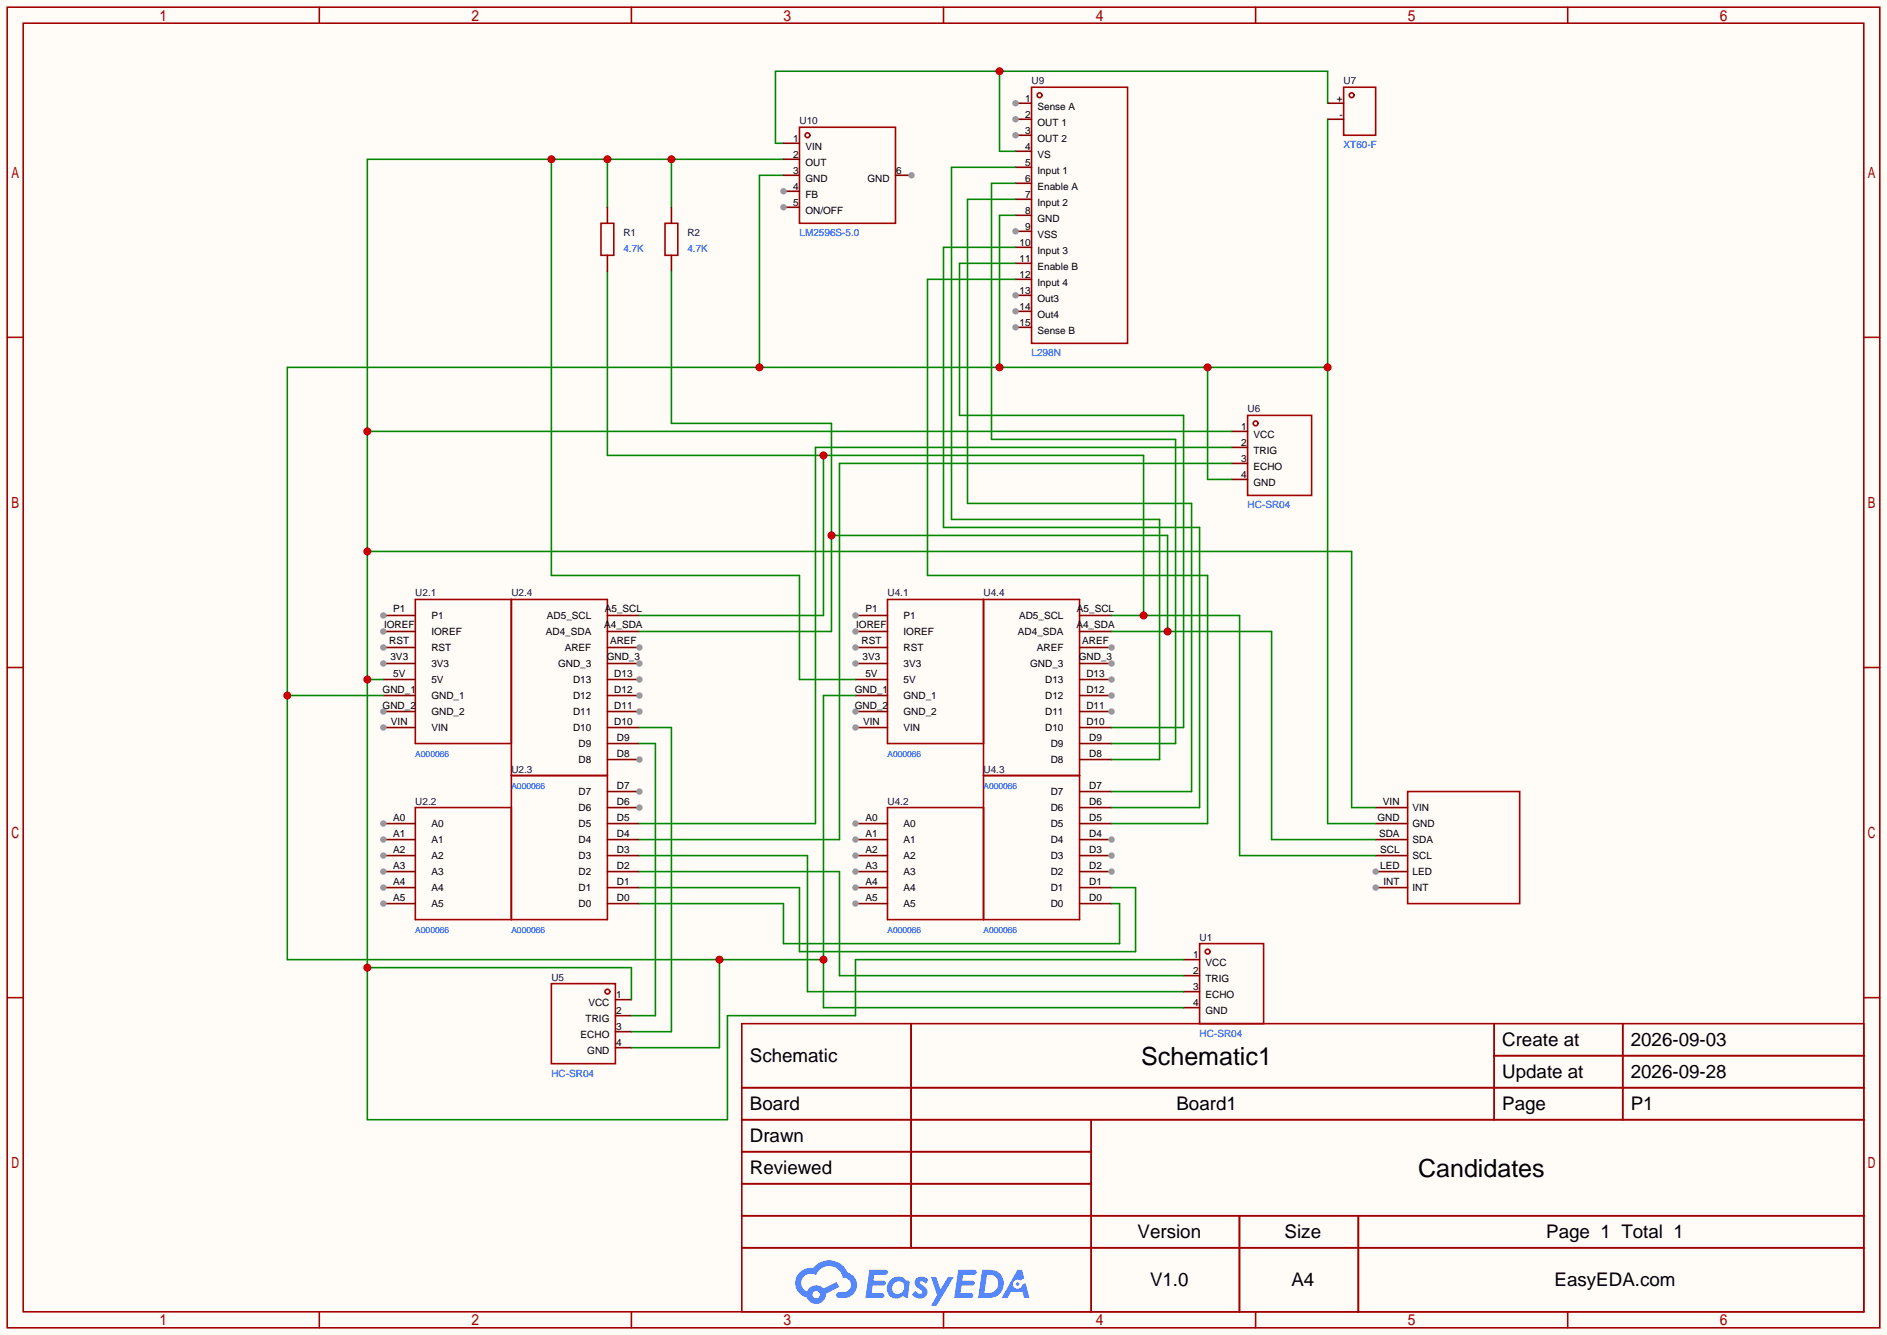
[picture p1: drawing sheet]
<svg xmlns="http://www.w3.org/2000/svg" width="299mm" height="212mm" viewBox="0 0 299 212" stroke-linecap="round" stroke-linejoin="round" font-family="sans-serif">
<path d="M0 0h299.5v211.8h-299.5z" fill="#fffcf7"/>
<g fill="none" stroke="#a10000" stroke-width=".25">
<path d="M1.1 1.1h297.2v209.6h-297.2zM3.7 3.7h292.1v204.5h-292.1zM50.7 1.1v2.6M100.2 1.1v2.6M149.7 1.1v2.6M199.3 1.1v2.6M248.8 1.1v2.6M1.1 53.5h2.6M295.8 53.5h2.5M1.1 105.9h2.6M295.8 105.9h2.5M1.1 158.3h2.6"/>
<path d="M295.8 158.3h2.5M117.7 162.4h178.1v45.8h-178.1zM117.7 172.6h178.1M117.7 177.7h178.1M144.6 162.4v35.6M173.2 177.7v30.5M237.1 162.4v15.3M237.1 167.5h58.7M257.5 162.4v15.3M117.7 182.8h55.5M117.7 192.9h178.1M117.7 187.8h55.5"/>
<path d="M117.7 198h178.1M196.7 192.9v15.3M215.6 192.9v15.3M50.7 208.2v2.5M100.2 208.2v2.5M149.7 208.2v2.5M199.3 208.2v2.5M248.8 208.2v2.5"/>
</g>
<g fill="#5487ff">
<path d="M145.5 202.8a1.3 1.3 0 0 1 1.8 .3l-.4 .6a.54 .54 0 0 0-.9-.2v.1a2.32 2.32 0 0 1 1.2 1.4 1.36 1.36 0 0 1-1.1 1.1 1.36 1.36 0 0 1-1.4-.7l.5-.6a.7 .7 0 0 0 1.2 .3l-.2-.3a1.6 1.6 0 0 1-1-1.6z"/>
<path d="M147.7 202.7h.9l.7 1.9 1.1-1.9h.9l-2.7 4.5h-.9l1-1.7z"/>
<path d="M138 201.5h1.6a1.31 1.31 0 0 1 1.2 .2 .4 .4 0 0 1-.3 .6h-1.8l-.1 .9h1.6a.4 .4 0 0 1 .4 .4 .4 .4 0 0 1-.4 .4h-1.7l-.2 1.2h.8a1.23 1.23 0 0 1 1.2 .2 .39 .39 0 0 1-.3 .6h-2.7z"/>
<path d="M152.1 201.5h1.6a1.32 1.32 0 0 1 1.3 .2 .39 .39 0 0 1-.4 .6h-1.7l-.2 .9h1.7a.4 .4 0 0 1 .3 .4 .4 .4 0 0 1-.4 .4h-1.7l-.2 1.2h.8a1.23 1.23 0 0 1 1.2 .2 .39 .39 0 0 1-.3 .6h-2.7z"/>
<path d="M161.5 201.5h.7l.4 1.3-.7 .4a.75 .75 0 0 0-1.1 .3 .75 .75 0 0 0 .5 1 .75 .75 0 0 0 .9-.6l.6-.3 .6 2.4h-.9l-.2-1h-1.9l-.5 1h-.9z"/>
<path d="M155.9 201.5l-.7 4.5h1.5a2.27 2.27 0 0 0 2.5-1.7 2.27 2.27 0 0 0-1.3-2.7zM156.6 202.3a1.5 1.5 0 0 1 1.8 1.5 1.5 1.5 0 0 1-1.9 1.4h-.3z"/>
<path d="M141.3 203.1a1.62 1.62 0 0 0-.4 2.1 1.62 1.62 0 0 0 2 .7l.4-.3 .3 .3 .5 .1 .3-2.5-.2-.3h-.2a.57 .57 0 0 1-.6-.4 1.73 1.73 0 0 0-2.1 .3zM141.9 203.6a.96 .96 0 0 1 1.5 0 .96 .96 0 0 1-.3 1.5 .95 .95 0 0 1-1.4-.1 .95 .95 0 0 1 .2-1.4z"/>
<path d="M126.9 201.9a2.37 2.37 0 0 0 1.2 4 1.54 1.54 0 0 0 1.7 1 1.54 1.54 0 0 0 1.3-1.6l2.1-1.1-.5-.8-2 1.1a1.57 1.57 0 0 0-2.6 .4 1.5 1.5 0 0 1-.8-2.1 1.5 1.5 0 0 1 2.2-.5 2.23 2.23 0 0 1 2.3-1.4 2.23 2.23 0 0 1 2 1.8 1.16 1.16 0 0 1 1.2 1.1 1.16 1.16 0 0 1-1 1.3h-.7a.47 .47 0 0 0-.6 .3 .47 .47 0 0 0 .4 .6 2.23 2.23 0 0 0 2.3-.7 2.23 2.23 0 0 0 .4-2.3 2.16 2.16 0 0 0-1.3-1.1 3.2 3.2 0 0 0-5.4-.7l-1.2 .1zM129 205.4a.58 .58 0 0 1 1.1 0 .58 .58 0 0 1-1.1 0z"/>
<circle cx="161.5" cy="203.8" r=".28"/>
</g>
<path d="M65.9 95.1h15.3v22.9h-15.3z" fill="none" stroke="#a10000" stroke-width=".25"/>
<path d="M60.8 102.7h5.1" fill="none" stroke="#870000" stroke-width=".25"/>
<circle cx="60.8" cy="102.7" r=".51" fill="#999"/>
<path d="M60.8 105.3h5.1" fill="none" stroke="#870000" stroke-width=".25"/>
<circle cx="60.8" cy="105.3" r=".51" fill="#999"/>
<path d="M60.8 107.8h5.1M60.8 110.4h5.1M60.8 112.9h5.1" fill="none" stroke="#870000" stroke-width=".25"/>
<circle cx="60.8" cy="112.9" r=".51" fill="#999"/>
<path d="M60.8 115.4h5.1" fill="none" stroke="#870000" stroke-width=".25"/>
<circle cx="60.8" cy="115.4" r=".51" fill="#999"/>
<path d="M60.8 97.7h5.1" fill="none" stroke="#870000" stroke-width=".25"/>
<circle cx="60.8" cy="97.7" r=".51" fill="#999"/>
<path d="M60.8 100.2h5.1" fill="none" stroke="#870000" stroke-width=".25"/>
<circle cx="60.8" cy="100.2" r=".51" fill="#999"/>
<path d="M65.9 128.1h15.3v17.8h-15.3z" fill="none" stroke="#a10000" stroke-width=".25"/>
<path d="M60.8 130.7h5.1" fill="none" stroke="#870000" stroke-width=".25"/>
<circle cx="60.8" cy="130.7" r=".51" fill="#999"/>
<path d="M60.8 133.2h5.1" fill="none" stroke="#870000" stroke-width=".25"/>
<circle cx="60.8" cy="133.2" r=".51" fill="#999"/>
<path d="M60.8 135.8h5.1" fill="none" stroke="#870000" stroke-width=".25"/>
<circle cx="60.8" cy="135.8" r=".51" fill="#999"/>
<path d="M60.8 138.3h5.1" fill="none" stroke="#870000" stroke-width=".25"/>
<circle cx="60.8" cy="138.3" r=".51" fill="#999"/>
<path d="M60.8 140.8h5.1" fill="none" stroke="#870000" stroke-width=".25"/>
<circle cx="60.8" cy="140.8" r=".51" fill="#999"/>
<path d="M60.8 143.4h5.1" fill="none" stroke="#870000" stroke-width=".25"/>
<circle cx="60.8" cy="143.4" r=".51" fill="#999"/>
<path d="M81.2 123.1h15.2v22.8h-15.2z" fill="none" stroke="#a10000" stroke-width=".25"/>
<path d="M96.4 138.3h5.1M96.4 135.8h5.1M96.4 133.2h5.1M96.4 130.7h5.1M96.4 128.1h5.1M96.4 143.4h5.1M96.4 140.8h5.1" fill="none" stroke="#870000" stroke-width=".25"/>
<circle cx="101.5" cy="128.1" r=".51" fill="#999"/>
<path d="M96.4 125.6h5.1" fill="none" stroke="#870000" stroke-width=".25"/>
<circle cx="101.5" cy="125.6" r=".51" fill="#999"/>
<path d="M81.2 95.1h15.2v28h-15.2z" fill="none" stroke="#a10000" stroke-width=".25"/>
<path d="M96.4 120.5h5.1" fill="none" stroke="#870000" stroke-width=".25"/>
<circle cx="101.5" cy="120.5" r=".51" fill="#999"/>
<path d="M96.4 118h5.1M96.4 115.4h5.1M96.4 112.9h5.1" fill="none" stroke="#870000" stroke-width=".25"/>
<circle cx="101.5" cy="112.9" r=".51" fill="#999"/>
<path d="M96.4 110.4h5.1" fill="none" stroke="#870000" stroke-width=".25"/>
<circle cx="101.5" cy="110.4" r=".51" fill="#999"/>
<path d="M96.4 107.8h5.1" fill="none" stroke="#870000" stroke-width=".25"/>
<circle cx="101.5" cy="107.8" r=".51" fill="#999"/>
<path d="M96.4 105.3h5.1" fill="none" stroke="#870000" stroke-width=".25"/>
<circle cx="101.5" cy="105.3" r=".51" fill="#999"/>
<path d="M96.4 102.7h5.1" fill="none" stroke="#870000" stroke-width=".25"/>
<circle cx="101.5" cy="102.7" r=".51" fill="#999"/>
<g fill="none" stroke="#870000" stroke-width=".25">
<path d="M195.5 68.5h2.5M195.5 71h2.5M195.5 73.5h2.5M195.5 76.1h2.5M96.4 97.7h5.1M96.4 100.2h5.1M218.3 128.1h5.1M218.3 130.7h5.1M218.3 133.2h5.1M218.3 135.8h5.1M218.3 138.3h5.1M97.7 158.6h2.5"/>
<path d="M187.8 152.3h2.6M187.8 154.8h2.6M187.8 157.4h2.6M187.8 159.9h2.6M97.7 161.2h2.5M97.7 163.7h2.5M97.7 166.2h2.5"/>
</g>
<g fill="none" stroke="#a10000" stroke-width=".25">
<path d="M198 65.9h10.2v12.7h-10.2zM87.5 156.1h10.2v12.7h-10.2zM190.4 149.7h10.1v12.7h-10.1z"/>
<circle cx="199.3" cy="67.2" r=".38"/>
<circle cx="96.4" cy="157.4" r=".38"/>
<circle cx="191.6" cy="151" r=".38"/>
</g>
<circle cx="218.3" cy="138.3" r=".51" fill="#999"/>
<path d="M218.3 140.8h5.1" fill="none" stroke="#870000" stroke-width=".25"/>
<circle cx="218.3" cy="140.8" r=".51" fill="#999"/>
<path d="M140.8 95.1h15.3v22.9h-15.3zM223.4 125.6h17.8v17.8h-17.8z" fill="none" stroke="#a10000" stroke-width=".25"/>
<path d="M135.8 102.7h5" fill="none" stroke="#870000" stroke-width=".25"/>
<circle cx="135.8" cy="102.7" r=".51" fill="#999"/>
<path d="M135.8 105.3h5" fill="none" stroke="#870000" stroke-width=".25"/>
<circle cx="135.8" cy="105.3" r=".51" fill="#999"/>
<path d="M135.8 107.8h5M135.8 110.4h5M135.8 112.9h5" fill="none" stroke="#870000" stroke-width=".25"/>
<circle cx="135.8" cy="112.9" r=".51" fill="#999"/>
<path d="M135.8 115.4h5" fill="none" stroke="#870000" stroke-width=".25"/>
<circle cx="135.8" cy="115.4" r=".51" fill="#999"/>
<path d="M135.8 97.7h5" fill="none" stroke="#870000" stroke-width=".25"/>
<circle cx="135.8" cy="97.7" r=".51" fill="#999"/>
<path d="M135.8 100.2h5" fill="none" stroke="#870000" stroke-width=".25"/>
<circle cx="135.8" cy="100.2" r=".51" fill="#999"/>
<path d="M140.8 128.1h15.3v17.8h-15.3z" fill="none" stroke="#a10000" stroke-width=".25"/>
<path d="M135.8 130.7h5" fill="none" stroke="#870000" stroke-width=".25"/>
<circle cx="135.8" cy="130.7" r=".51" fill="#999"/>
<path d="M135.8 133.2h5" fill="none" stroke="#870000" stroke-width=".25"/>
<circle cx="135.8" cy="133.2" r=".51" fill="#999"/>
<path d="M135.8 135.8h5" fill="none" stroke="#870000" stroke-width=".25"/>
<circle cx="135.8" cy="135.8" r=".51" fill="#999"/>
<path d="M135.8 138.3h5" fill="none" stroke="#870000" stroke-width=".25"/>
<circle cx="135.8" cy="138.3" r=".51" fill="#999"/>
<path d="M135.8 140.8h5" fill="none" stroke="#870000" stroke-width=".25"/>
<circle cx="135.8" cy="140.8" r=".51" fill="#999"/>
<path d="M135.8 143.4h5" fill="none" stroke="#870000" stroke-width=".25"/>
<circle cx="135.8" cy="143.4" r=".51" fill="#999"/>
<path d="M156.1 123.1h15.2v22.8h-15.2z" fill="none" stroke="#a10000" stroke-width=".25"/>
<path d="M171.3 138.3h5.1M171.3 143.4h5.1M171.3 140.8h5.1" fill="none" stroke="#870000" stroke-width=".25"/>
<circle cx="176.4" cy="138.3" r=".51" fill="#999"/>
<path d="M171.3 135.8h5.1" fill="none" stroke="#870000" stroke-width=".25"/>
<circle cx="176.4" cy="135.8" r=".51" fill="#999"/>
<path d="M171.3 133.2h5.1" fill="none" stroke="#870000" stroke-width=".25"/>
<circle cx="176.4" cy="133.2" r=".51" fill="#999"/>
<path d="M171.3 118h5.1M171.3 115.4h5.1M171.3 112.9h5.1M171.3 130.7h5.1M171.3 128.1h5.1M171.3 125.6h5.1M171.3 120.5h5.1" fill="none" stroke="#870000" stroke-width=".25"/>
<path d="M156.1 95.1h15.2v28h-15.2z" fill="none" stroke="#a10000" stroke-width=".25"/>
<circle cx="176.4" cy="112.9" r=".51" fill="#999"/>
<path d="M171.3 110.4h5.1" fill="none" stroke="#870000" stroke-width=".25"/>
<circle cx="176.4" cy="110.4" r=".51" fill="#999"/>
<path d="M171.3 107.8h5.1" fill="none" stroke="#870000" stroke-width=".25"/>
<circle cx="176.4" cy="107.8" r=".51" fill="#999"/>
<path d="M171.3 105.3h5.1" fill="none" stroke="#870000" stroke-width=".25"/>
<circle cx="176.4" cy="105.3" r=".51" fill="#999"/>
<path d="M171.3 102.7h5.1" fill="none" stroke="#870000" stroke-width=".25"/>
<circle cx="176.4" cy="102.7" r=".51" fill="#999"/>
<path d="M210.7 18.9h2.5M210.7 16.4h2.5M171.3 97.7h5.1M171.3 100.2h5.1" fill="none" stroke="#870000" stroke-width=".25"/>
<g fill="none" stroke="#a10000" stroke-width=".25">
<path d="M213.2 13.8h5.1v7.7h-5.1z"/>
<circle cx="214.5" cy="15.1" r=".38"/>
</g>
<path d="M87.5 25.3v66h39.4v16.5h8.9M96.4 25.3v7.6M106.6 25.3v7.6M124.3 25.3h-66v152.4h57.1v-16.5h20.4v-8.9h52M58.3 68.5h137.2M58.3 87.5h156.2v40.6h3.8M58.3 107.8h2.5M58.3 153.5h41.9v5.1" fill="none" stroke="#008700" stroke-width=".25"/>
<g fill="#c00">
<circle cx="106.6" cy="25.3" r=".63"/>
<circle cx="96.4" cy="25.3" r=".63"/>
<circle cx="87.5" cy="25.3" r=".63"/>
<circle cx="58.3" cy="68.5" r=".63"/>
<circle cx="58.3" cy="87.5" r=".63"/>
<circle cx="58.3" cy="107.8" r=".63"/>
<circle cx="58.3" cy="153.5" r=".63"/>
</g>
<path d="M96.4 43.1v29.2h85.1v25.4M130.7 72.3v25.4h-29.2M176.4 97.7h20.3v38.1h21.6" fill="none" stroke="#008700" stroke-width=".25"/>
<g fill="#c00">
<circle cx="130.7" cy="72.3" r=".63"/>
<circle cx="181.5" cy="97.7" r=".63"/>
</g>
<g fill="none" stroke="#a10000" stroke-width=".25">
<path d="M163.7 13.8h15.2v40.7h-15.2z"/>
<circle cx="165" cy="15.1" r=".38"/>
</g>
<path d="M161.2 16.4h2.5" fill="none" stroke="#870000" stroke-width=".25"/>
<circle cx="161.2" cy="16.4" r=".51" fill="#999"/>
<path d="M161.2 18.9h2.5" fill="none" stroke="#870000" stroke-width=".25"/>
<circle cx="161.2" cy="18.9" r=".51" fill="#999"/>
<path d="M161.2 21.5h2.5" fill="none" stroke="#870000" stroke-width=".25"/>
<circle cx="161.2" cy="21.5" r=".51" fill="#999"/>
<path d="M161.2 24h2.5M161.2 26.5h2.5M161.2 29.1h2.5M161.2 31.6h2.5M161.2 34.2h2.5M161.2 36.7h2.5" fill="none" stroke="#870000" stroke-width=".25"/>
<circle cx="161.2" cy="36.7" r=".51" fill="#999"/>
<path d="M161.2 39.2h2.5M161.2 41.8h2.5M161.2 44.3h2.5M161.2 46.9h2.5" fill="none" stroke="#870000" stroke-width=".25"/>
<circle cx="161.2" cy="46.9" r=".51" fill="#999"/>
<path d="M161.2 49.4h2.5" fill="none" stroke="#870000" stroke-width=".25"/>
<circle cx="161.2" cy="49.4" r=".51" fill="#999"/>
<path d="M161.2 51.9h2.5" fill="none" stroke="#870000" stroke-width=".25"/>
<circle cx="161.2" cy="51.9" r=".51" fill="#999"/>
<path d="M210.7 18.9v111.8h7.6M124.3 27.8h-3.8v30.5M161.2 26.5h-10.2v55.9h33v38.1h-7.6M161.2 34.2h-2.6v24.1M191.6 58.3v17.8h3.9M210.7 58.3h-165.1v94h85.1M45.6 110.4h15.2M135.8 110.4h-5.1v49.5h57.1M114.2 152.3v13.9h-14" fill="none" stroke="#008700" stroke-width=".25"/>
<g fill="#c00">
<circle cx="210.7" cy="58.3" r=".63"/>
<circle cx="191.6" cy="58.3" r=".63"/>
<circle cx="158.6" cy="58.3" r=".63"/>
<circle cx="120.5" cy="58.3" r=".63"/>
<circle cx="45.6" cy="110.4" r=".63"/>
<circle cx="114.2" cy="152.3" r=".63"/>
<circle cx="130.7" cy="152.3" r=".63"/>
</g>
<path d="M158.6 11.3v12.7h2.6M210.7 16.4v-5.1h-87.6v11.4h1.2" fill="none" stroke="#008700" stroke-width=".25"/>
<circle cx="158.6" cy="11.3" r=".63" fill="#c00"/>
<path d="M101.5 143.4h22.8v6.3h53.4v-6.3h-1.3M101.5 140.8h25.4v10.2h53.3v-10.2h-3.8" fill="none" stroke="#008700" stroke-width=".25"/>
<g fill="none" stroke="#a10000" stroke-width=".25">
<path d="M126.9 20.2h15.2v15.2h-15.2z"/>
<circle cx="128.1" cy="21.5" r=".38"/>
</g>
<path d="M124.3 22.7h2.6M124.3 25.3h2.6M124.3 27.8h2.6M124.3 30.4h2.6" fill="none" stroke="#870000" stroke-width=".25"/>
<circle cx="124.3" cy="30.4" r=".51" fill="#999"/>
<path d="M124.3 32.9h2.6" fill="none" stroke="#870000" stroke-width=".25"/>
<circle cx="124.3" cy="32.9" r=".51" fill="#999"/>
<path d="M142.1 27.8h2.6" fill="none" stroke="#870000" stroke-width=".25"/>
<circle cx="144.7" cy="27.8" r=".51" fill="#999"/>
<path d="M95.4 35.4h2v5.1h-2zM105.5 35.4h2.1v5.1h-2.1z" fill="none" stroke="#a10000" stroke-width=".25"/>
<path d="M96.4 32.9v2.5M106.6 32.9v2.5M96.4 40.5v2.6M106.6 40.5v2.6" fill="none" stroke="#870000" stroke-width=".25"/>
<path d="M106.6 43.1v24.1h25.4v33h-30.5M132 85h53.3v15.2M176.4 100.2h25.4v33h16.5" fill="none" stroke="#008700" stroke-width=".25"/>
<g fill="#c00">
<circle cx="185.3" cy="100.2" r=".63"/>
<circle cx="132" cy="85" r=".63"/>
</g>
<path d="M161.2 29.1h-3.8v40.6h29.2v48.3h-10.2M161.2 31.6h-7.7v48.3h35.6v45.7h-12.7M161.2 39.2h-11.5v44.5h40.7v44.4h-14M161.2 44.3h-14v47h44.4v39.4h-15.2M161.2 41.8h-8.9v24.1h35.5v49.5h-11.4M195.5 73.5h-62.3v59.7h-31.7M195.5 71h-66.1v59.7h-27.9M101.5 115.4h5.1v48.3h-6.4M101.5 118h2.5v43.2h-3.8M101.5 138.3h31.7v16.5h54.6M101.5 135.8h26.6v21.6h59.7" fill="none" stroke="#008700" stroke-width=".25"/>
<g font-size="4">
<text x="181.1" y="169">Schematic1</text>
<text x="225.1" y="186.8">Candidates</text>
</g>
<g font-size="3">
<text x="238.4" y="166">Create at</text>
<text x="258.8" y="166">2026-09-03</text>
<text x="119" y="168.5">Schematic</text>
<text x="238.4" y="171.1">Update at</text>
<text x="258.8" y="171.1">2026-09-28</text>
<text x="119" y="176.1">Board</text>
<text x="186.7" y="176.1">Board1</text>
<text x="238.4" y="176.1">Page</text>
<text x="258.8" y="176.1">P1</text>
<text x="119" y="181.2">Drawn</text>
<text x="119" y="186.3">Reviewed</text>
<text x="180.5" y="196.5">Version</text>
<text x="203.9" y="196.5">Size</text>
<text x="245.4" y="196.5">Page 1 Total 1</text>
<text x="182.5" y="204.1">V1.0</text>
<text x="204.9" y="204.1">A4</text>
<text x="246.7" y="204.1">EasyEDA.com</text>
</g>
<g font-size="1.6">
<text x="162.7" y="16.1">1</text>
<text x="164.6" y="17.4">Sense A</text>
<text x="212.2" y="16.1">+</text>
<text x="125.9" y="22.5">1</text>
<text x="127.8" y="23.8">VIN</text>
<text x="162.7" y="18.7">2</text>
<text x="162.7" y="21.2">3</text>
<text x="162.7" y="23.8">4</text>
<text x="164.6" y="19.9">OUT 1</text>
<text x="164.6" y="22.5">OUT 2</text>
<text x="212.6" y="18.7">-</text>
<text x="125.9" y="25">2</text>
<text x="125.9" y="27.6">3</text>
<text x="127.8" y="26.3">OUT</text>
<text x="127.8" y="28.8">GND</text>
<text x="137.6" y="28.8">GND</text>
<text x="142.2" y="27.6">6</text>
<text x="162.7" y="26.3">5</text>
<text x="162.7" y="28.8">6</text>
<text x="164.6" y="25">VS</text>
<text x="164.6" y="27.6">Input 1</text>
<text x="125.9" y="30.1">4</text>
<text x="125.9" y="32.6">5</text>
<text x="127.8" y="31.4">FB</text>
<text x="127.8" y="33.9">ON/OFF</text>
<text x="162.7" y="31.4">7</text>
<text x="162.7" y="33.9">8</text>
<text x="164.6" y="30.1">Enable A</text>
<text x="164.6" y="32.6">Input 2</text>
<text x="164.6" y="35.2">GND</text>
<text x="161.8" y="39">10</text>
<text x="161.8" y="41.5">11</text>
<text x="162.7" y="36.5">9</text>
<text x="164.6" y="37.7">VSS</text>
<text x="164.6" y="40.3">Input 3</text>
<text x="161.8" y="44.1">12</text>
<text x="161.8" y="46.6">13</text>
<text x="164.6" y="42.8">Enable B</text>
<text x="164.6" y="45.3">Input 4</text>
<text x="164.6" y="47.9">Out3</text>
<text x="161.8" y="49.2">14</text>
<text x="161.8" y="51.7">15</text>
<text x="164.6" y="50.4">Out4</text>
<text x="164.6" y="53">Sense B</text>
<text x="197" y="68.2">1</text>
<text x="197" y="70.7">2</text>
<text x="198.9" y="69.5">VCC</text>
<text x="197" y="73.3">3</text>
<text x="197" y="75.8">4</text>
<text x="198.9" y="72">TRIG</text>
<text x="198.9" y="74.6">ECHO</text>
<text x="198.9" y="77.1">GND</text>
<text x="60.9" y="99.7">IOREF</text>
<text x="62.4" y="97.2">P1</text>
<text x="68.5" y="98.2">P1</text>
<text x="68.5" y="100.7">IOREF</text>
<text x="86.6" y="100.7">AD4_SDA</text>
<text x="86.8" y="98.2">AD5_SCL</text>
<text x="95.9" y="99.7">A4_SDA</text>
<text x="96" y="97.2">A5_SCL</text>
<text x="135.9" y="99.7">IOREF</text>
<text x="137.3" y="97.2">P1</text>
<text x="143.4" y="98.2">P1</text>
<text x="143.4" y="100.7">IOREF</text>
<text x="161.5" y="100.7">AD4_SDA</text>
<text x="161.7" y="98.2">AD5_SCL</text>
<text x="170.8" y="99.7">A4_SDA</text>
<text x="170.9" y="97.2">A5_SCL</text>
<text x="61.8" y="102.3">RST</text>
<text x="62" y="104.8">3V3</text>
<text x="62.4" y="107.3">5V</text>
<text x="68.5" y="103.3">RST</text>
<text x="68.5" y="105.8">3V3</text>
<text x="88.6" y="105.8">GND_3</text>
<text x="89.6" y="103.3">AREF</text>
<text x="96.3" y="104.8">GND_3</text>
<text x="96.8" y="102.3">AREF</text>
<text x="97.5" y="107.3">D13</text>
<text x="136.7" y="102.3">RST</text>
<text x="136.9" y="104.8">3V3</text>
<text x="137.3" y="107.3">5V</text>
<text x="143.4" y="103.3">RST</text>
<text x="143.4" y="105.8">3V3</text>
<text x="163.5" y="105.8">GND_3</text>
<text x="164.5" y="103.3">AREF</text>
<text x="171.2" y="104.8">GND_3</text>
<text x="171.7" y="102.3">AREF</text>
<text x="172.4" y="107.3">D13</text>
<text x="60.7" y="109.9">GND_1</text>
<text x="60.7" y="112.4">GND_2</text>
<text x="68.5" y="108.4">5V</text>
<text x="68.5" y="110.9">GND_1</text>
<text x="68.5" y="113.4">GND_2</text>
<text x="90.9" y="113.4">D11</text>
<text x="90.9" y="110.9">D12</text>
<text x="90.9" y="108.4">D13</text>
<text x="97.5" y="112.4">D11</text>
<text x="97.5" y="109.9">D12</text>
<text x="135.7" y="109.9">GND_1</text>
<text x="135.7" y="112.4">GND_2</text>
<text x="143.4" y="108.4">5V</text>
<text x="143.4" y="110.9">GND_1</text>
<text x="143.4" y="113.4">GND_2</text>
<text x="165.9" y="113.4">D11</text>
<text x="165.9" y="110.9">D12</text>
<text x="165.9" y="108.4">D13</text>
<text x="172.4" y="112.4">D11</text>
<text x="172.4" y="109.9">D12</text>
<text x="62.1" y="115">VIN</text>
<text x="68.5" y="116">VIN</text>
<text x="90.9" y="116">D10</text>
<text x="91.8" y="118.5">D9</text>
<text x="97.5" y="115">D10</text>
<text x="97.9" y="117.5">D9</text>
<text x="137" y="115">VIN</text>
<text x="143.4" y="116">VIN</text>
<text x="165.9" y="116">D10</text>
<text x="166.8" y="118.5">D9</text>
<text x="172.4" y="115">D10</text>
<text x="172.8" y="117.5">D9</text>
<text x="91.8" y="121.1">D8</text>
<text x="97.9" y="125.1">D7</text>
<text x="97.9" y="120">D8</text>
<text x="166.8" y="121.1">D8</text>
<text x="172.8" y="125.1">D7</text>
<text x="172.8" y="120">D8</text>
<text x="62.4" y="130.2">A0</text>
<text x="68.5" y="131.2">A0</text>
<text x="91.8" y="131.2">D5</text>
<text x="91.8" y="128.7">D6</text>
<text x="91.8" y="126.1">D7</text>
<text x="97.9" y="130.2">D5</text>
<text x="97.9" y="127.7">D6</text>
<text x="137.3" y="130.2">A0</text>
<text x="143.4" y="131.2">A0</text>
<text x="166.8" y="131.2">D5</text>
<text x="166.8" y="128.7">D6</text>
<text x="166.8" y="126.1">D7</text>
<text x="172.8" y="130.2">D5</text>
<text x="172.8" y="127.7">D6</text>
<text x="218.6" y="130.2">GND</text>
<text x="219.5" y="127.7">VIN</text>
<text x="224.2" y="128.7">VIN</text>
<text x="224.2" y="131.2">GND</text>
<text x="62.4" y="132.7">A1</text>
<text x="62.4" y="135.3">A2</text>
<text x="62.4" y="137.8">A3</text>
<text x="68.5" y="133.8">A1</text>
<text x="68.5" y="136.3">A2</text>
<text x="91.8" y="136.3">D3</text>
<text x="91.8" y="133.8">D4</text>
<text x="97.9" y="137.8">D2</text>
<text x="97.9" y="135.3">D3</text>
<text x="97.9" y="132.7">D4</text>
<text x="137.3" y="132.7">A1</text>
<text x="137.3" y="135.3">A2</text>
<text x="137.3" y="137.8">A3</text>
<text x="143.4" y="133.8">A1</text>
<text x="143.4" y="136.3">A2</text>
<text x="166.8" y="136.3">D3</text>
<text x="166.8" y="133.8">D4</text>
<text x="172.8" y="137.8">D2</text>
<text x="172.8" y="135.3">D3</text>
<text x="172.8" y="132.7">D4</text>
<text x="218.9" y="132.7">SDA</text>
<text x="219" y="135.3">SCL</text>
<text x="219" y="137.8">LED</text>
<text x="224.2" y="133.8">SDA</text>
<text x="224.2" y="136.3">SCL</text>
<text x="62.4" y="140.4">A4</text>
<text x="62.4" y="142.9">A5</text>
<text x="68.5" y="138.8">A3</text>
<text x="68.5" y="141.4">A4</text>
<text x="68.5" y="143.9">A5</text>
<text x="91.8" y="143.9">D0</text>
<text x="91.8" y="141.4">D1</text>
<text x="91.8" y="138.8">D2</text>
<text x="97.9" y="142.9">D0</text>
<text x="97.9" y="140.4">D1</text>
<text x="137.3" y="140.4">A4</text>
<text x="137.3" y="142.9">A5</text>
<text x="143.4" y="138.8">A3</text>
<text x="143.4" y="141.4">A4</text>
<text x="143.4" y="143.9">A5</text>
<text x="166.8" y="143.9">D0</text>
<text x="166.8" y="141.4">D1</text>
<text x="166.8" y="138.8">D2</text>
<text x="172.8" y="142.9">D0</text>
<text x="172.8" y="140.4">D1</text>
<text x="219.6" y="140.4">INT</text>
<text x="224.2" y="138.8">LED</text>
<text x="224.2" y="141.4">INT</text>
<text x="189.4" y="152">1</text>
<text x="189.4" y="154.6">2</text>
<text x="191.3" y="153.3">VCC</text>
<text x="191.3" y="155.8">TRIG</text>
<text x="93.4" y="159.6">VCC</text>
<text x="97.8" y="158.4">1</text>
<text x="97.8" y="160.9">2</text>
<text x="189.4" y="157.1">3</text>
<text x="189.4" y="159.6">4</text>
<text x="191.3" y="158.4">ECHO</text>
<text x="191.3" y="160.9">GND</text>
<text x="92.1" y="164.7">ECHO</text>
<text x="92.9" y="162.2">TRIG</text>
<text x="93.2" y="167.3">GND</text>
<text x="97.8" y="163.5">3</text>
<text x="97.8" y="166">4</text>
</g>
<g font-size="1.6" fill="#000080">
<text x="163.7" y="13.4">U9</text>
<text x="213.2" y="13.4">U7</text>
<text x="126.9" y="19.7">U10</text>
<text x="98.9" y="37.5">R1</text>
<text x="109.1" y="37.5">R2</text>
<text x="198" y="65.4">U6</text>
<text x="65.9" y="94.6">U2.1</text>
<text x="81.2" y="94.6">U2.4</text>
<text x="140.8" y="94.6">U4.1</text>
<text x="156.1" y="94.6">U4.4</text>
<text x="81.2" y="122.6">U2.3</text>
<text x="156.1" y="122.6">U4.3</text>
<text x="65.9" y="127.7">U2.2</text>
<text x="140.8" y="127.7">U4.2</text>
<text x="190.4" y="149.3">U1</text>
<text x="87.5" y="155.6">U5</text>
</g>
<g font-size="1.6" fill="#00f">
<text x="213.2" y="23.5">XT60-F</text>
<text x="98.9" y="40">4.7K</text>
<text x="109.1" y="40">4.7K</text>
<text x="126.9" y="37.5">LM2596S-5.0</text>
<text x="163.7" y="56.5">L298N</text>
<text x="198" y="80.7">HC-SR04</text>
<text x="190.4" y="164.5">HC-SR04</text>
<text x="87.5" y="170.8">HC-SR04</text>
</g>
<g font-size="1.3" fill="#00f">
<text x="65.9" y="120">A000066</text>
<text x="81.2" y="125.1">A000066</text>
<text x="140.8" y="120">A000066</text>
<text x="156.1" y="125.1">A000066</text>
<text x="65.9" y="148">A000066</text>
<text x="81.2" y="148">A000066</text>
<text x="140.8" y="148">A000066</text>
<text x="156.1" y="148">A000066</text>
</g>
</svg>
